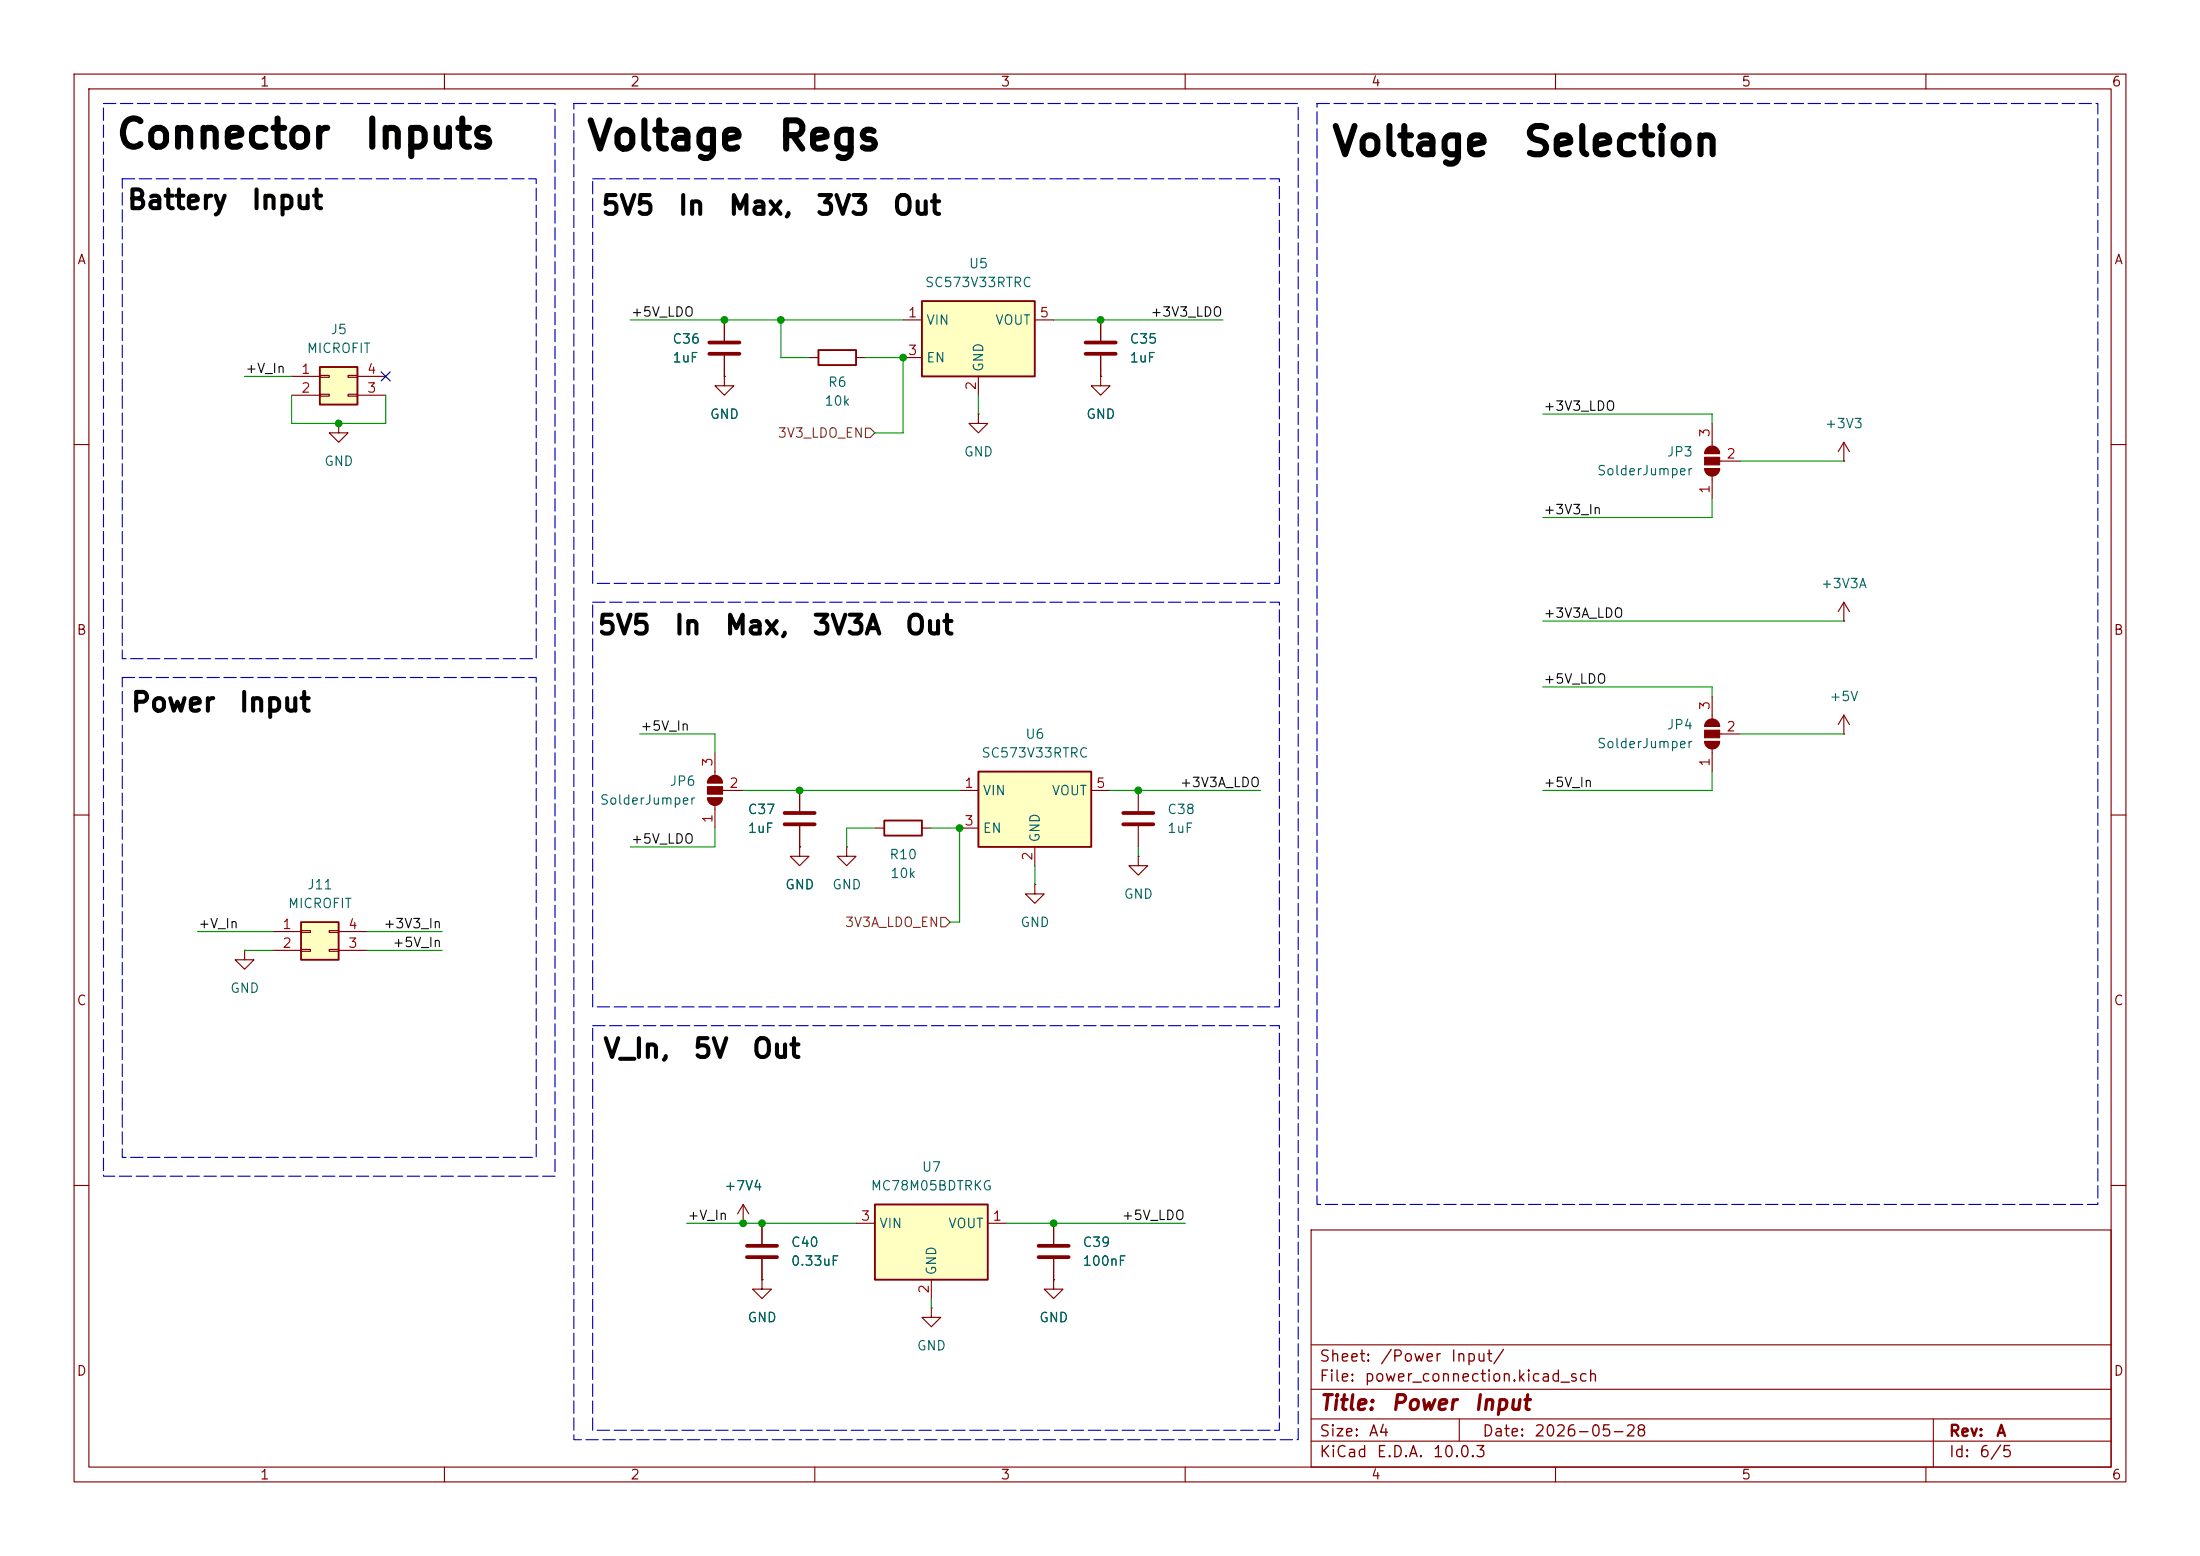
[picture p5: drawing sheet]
<svg xmlns="http://www.w3.org/2000/svg" width="297mm" height="210mm" viewBox="0 0 297 210" stroke-linecap="round" stroke-linejoin="round" font-family="sans-serif">
<g fill="none" stroke="#840000" stroke-width=".15">
<path d="M10 10h277v190h-277zM12 12h273v186h-273zM60 10v2M110 10v2M160 10v2M210 10v2M260 10v2M10 60h2M285 60h2M10 110h2M107.9 106.7v2.8M107.9 111.5v2.8"/>
<path d="M285 110h2M10 160h2M177 166h108v32h-108zM285 160h2M60 198v2M110 198v2M160 198v2M177 194.5h108M177 191.5h108M177 187.5h108M177 181.5h108M197 191.5v3"/>
<path d="M210 198v2M260 198v2M261 191.5v6.5"/>
</g>
<path d="M105.9 109.7h4.1M105.9 111.3h4.1" fill="none" stroke="#840000" stroke-width=".51"/>
<path d="M43.2 49.5h5.1v5.1h-5.1z" fill="#ffffc2"/>
<path d="M43.2 49.5h5.1v5.1h-5.1z" fill="none" stroke="#840000" stroke-width=".25"/>
<path d="M39.4 50.8h3.8M39.4 53.3h3.8M43.2 50.7h1.2v.2h-1.2zM43.2 53.2h1.2v.3h-1.2zM47 53.2h1.3v.3h-1.3zM47 50.7h1.3v.2h-1.3zM48.3 50.8h3.8M48.3 53.3h3.8" fill="none" stroke="#840000" stroke-width=".15"/>
<path d="M124.5 40.6h15.2v10.2h-15.2z" fill="#ffffc2"/>
<path d="M124.5 40.6h15.2v10.2h-15.2z" fill="none" stroke="#840000" stroke-width=".25"/>
<path d="M121.9 43.2h2.6M121.9 48.3h2.6M132.1 50.8v2.5M139.7 43.2h2.5" fill="none" stroke="#840000" stroke-width=".15"/>
<path d="M40.6 124.5h5.1v5h-5.1z" fill="#ffffc2"/>
<path d="M40.6 124.5h5.1v5h-5.1z" fill="none" stroke="#840000" stroke-width=".25"/>
<g fill="none" stroke="#840000" stroke-width=".15">
<path d="M97.8 50.8v1.3h1.3l-1.3 1.2-1.3-1.2h1.3M97.8 50.8h.1M97.8 43.2v2.8M97.8 48v2.8M148.6 50.8v1.3h1.3l-1.3 1.2-1.3-1.2h1.3M148.6 50.8h.1M148.6 43.2v2.8M148.6 48v2.8M231.1 57.2v3M230.1 63.2h2.1M230.1 61.2h2.1M231.1 64.3v3"/>
<path d="M232.2 62.2h2.7M230.1 98h2.1M231.1 94v3M232.2 99.1h2.7M95.5 107.7h2M95.5 105.7h2M96.5 101.6v3M96.5 108.7v3.1M97.5 106.7h2.8M107.9 114.3v1.3h1.3l-1.3 1.2-1.2-1.2h1.2M107.9 114.3h.1M230.1 100.1h2.1"/>
<path d="M231.1 101.1v3M33 128.3v1.2h1.3l-1.3 1.3-1.3-1.3h1.3M33 128.3h.1M36.8 125.7h3.8M36.8 128.3h3.8M40.6 125.6h1.3v.3h-1.3zM40.6 128.1h1.3v.3h-1.3zM44.4 125.6h1.3v.3h-1.3zM44.4 128.1h1.3v.3h-1.3zM45.7 125.7h3.8M45.7 128.3h3.8M100.3 165.1h.1"/>
<path d="M100.3 162.6l-.7 1.2M100.3 162.6l.8 1.2M100.3 162.6v2.5M102.9 172.7v1.3h1.2l-1.2 1.3-1.3-1.3h1.3M102.9 172.7h.1M102.9 165.1v2.8M102.9 169.9v2.8M142.2 172.7v1.3h1.3l-1.3 1.3-1.2-1.3h1.2M142.2 172.7h.1"/>
</g>
<g fill="#840000" stroke="#840000" stroke-width=".15">
<path d="M230.1 63.2h2.1a1.02 1.02 0 0 1-1.1 1.1 1.02 1.02 0 0 1-1-1.1z"/>
<path d="M230.1 61.7h2.1v1h-2.1z"/>
<path d="M230.4 60.5a1.02 1.02 0 0 1 1.1-.2 1.02 1.02 0 0 1 .7 .9h-2.1l.1-.4z"/>
<path d="M95.5 107.7h2a1.02 1.02 0 0 1-1 1 1.02 1.02 0 0 1-1-1z"/>
<path d="M95.5 106.2h2v1h-2z"/>
<path d="M95.8 105a1.02 1.02 0 0 1 1.1-.3 1.02 1.02 0 0 1 .6 1h-2l.1-.5z"/>
<path d="M230.1 100.1h2.1a1.02 1.02 0 0 1-1.1 1 1.02 1.02 0 0 1-1-1z"/>
<path d="M230.1 98.6h2.1v1h-2.1z"/>
<path d="M230.4 97.3a1.02 1.02 0 0 1 1.1-.2 1.02 1.02 0 0 1 .7 .9h-2.1l.1-.4z"/>
</g>
<path d="M95.8 46.2h4M95.8 47.8h4M146.6 46.2h4M146.6 47.8h4M100.8 168.1h4.1M100.8 169.7h4.1" fill="none" stroke="#840000" stroke-width=".51"/>
<path d="M118.1 162.6h15.2v10.1h-15.2z" fill="#ffffc2"/>
<path d="M110.5 47.2h5.1v2.1h-5.1zM119.4 110.7h5.1v2.1h-5.1zM118.1 162.6h15.2v10.1h-15.2z" fill="none" stroke="#840000" stroke-width=".25"/>
<g fill="none" stroke="#840000" stroke-width=".15">
<path d="M109.2 48.3h1.3M115.6 48.3h1.2M248.9 59.7v2.5M248.9 59.7l-.7 1.3M248.9 59.7l.8 1.3M248.9 62.2h.1M248.9 83.8h.1M248.9 99.1h.1M248.9 81.3l-.7 1.3M248.9 81.3l.8 1.3M248.9 81.3v2.5M248.9 96.5v2.6"/>
<path d="M248.9 96.5l-.7 1.3M248.9 96.5l.8 1.3M114.3 114.3v1.3h1.3l-1.3 1.2-1.3-1.2h1.3M114.3 114.3h.1M118.1 111.8h1.3M124.5 111.8h1.2M139.7 119.4v1.3h1.3l-1.3 1.2-1.3-1.2h1.3M139.7 119.4h.1M153.7 115.6v1.2h1.2l-1.2 1.3-1.3-1.3h1.3M153.7 115.6h.1M153.7 106.7v2.8M153.7 111.5v2.8"/>
<path d="M115.6 165.1h2.5M125.7 176.5v1.3h1.3l-1.3 1.3-1.2-1.3h1.2M125.7 176.5h.1M125.7 172.7v2.6M133.3 165.1h2.6M142.2 165.1v2.8M142.2 169.9v2.8"/>
</g>
<path d="M151.6 109.7h4.1M151.6 111.3h4.1M140.2 168.1h4.1M140.2 169.7h4.1" fill="none" stroke="#840000" stroke-width=".51"/>
<path d="M132.1 104.1h15.2v10.2h-15.2z" fill="#ffffc2"/>
<path d="M132.1 104.1h15.2v10.2h-15.2z" fill="none" stroke="#840000" stroke-width=".25"/>
<g fill="none" stroke="#840000" stroke-width=".15">
<path d="M45.7 57.2v1.2h1.3l-1.3 1.3-1.3-1.3h1.3M45.7 57.2h.1M97.8 50.8h.1M97.8 43.2v2.8M97.8 48v2.8M132.1 55.9v1.3h1.2l-1.2 1.2-1.3-1.2h1.3M132.1 55.9h.1M148.6 50.8h.1M148.6 43.2v2.8M148.6 48v2.8M107.9 114.3h.1M107.9 106.7v2.8"/>
<path d="M107.9 111.5v2.8M129.5 106.7h2.6M129.5 111.8h2.6M139.7 114.3v2.5M147.3 106.7h2.6M100.3 165.1h.1M102.9 172.7h.1M102.9 165.1v2.8M102.9 169.9v2.8M142.2 172.7h.1M142.2 165.1v2.8M142.2 169.9v2.8"/>
</g>
<path d="M116.8 57.8h.7l.6 .6-.6 .7h-.7zM127 123.8h.6l.7 .7-.7 .6h-.6z" fill="none" stroke="#725600" stroke-width=".15"/>
<g fill="none" stroke="#009600" stroke-width=".15">
<path d="M33 50.8h6.4M39.4 53.3v3.9h12.7v-3.9M85.1 43.2h36.8M105.4 43.2v5.1h3.8M116.8 48.3h5.1v10.1h-3.8M132.1 53.3v2.6M142.2 43.2h22.9M208.3 55.9h22.8v1.3M231.1 67.3v2.6h-22.8M234.9 62.2h14M86.4 99.1h10.1v2.5M208.3 92.7h22.8v1.3"/>
<path d="M208.3 83.8h40.6M234.9 99.1h14M96.5 111.8v2.5h-11.4M100.3 106.7h29.2M118.1 111.8h-3.8v2.5M125.7 111.8h3.8v12.7h-1.2M139.7 116.8v2.6M149.9 106.7h20.3M153.7 114.3v1.3M231.1 104.1v2.6h-22.8M26.7 125.7h10.1M33 128.3h3.8"/>
<path d="M49.5 125.7h10.2M49.5 128.3h10.2M92.7 165.1h22.9M125.7 175.3v1.2M135.9 165.1h24.1"/>
</g>
<path d="M51.5 50.2l1.2 1.2M52.7 50.2l-1.2 1.2" fill="none" stroke="#000084" stroke-width=".15"/>
<path d="M14 14h60.9v144.8h-60.9zM77.5 14h97.8v180.3h-97.8zM177.8 14h105.4v148.6h-105.4zM16.5 24.1h55.9v64.8h-55.9zM80 24.1h92.7v54.6h-92.7zM16.5 91.4h55.9v64.8h-55.9zM80 81.3h92.7v54.6h-92.7zM80 138.4h92.7v54.6h-92.7z" fill="none" stroke="#0000c2" stroke-width=".15" stroke-dasharray="1.7 .6"/>
<g fill="#009600" stroke="#009600" stroke-width=".14">
<circle cx="97.8" cy="43.2" r=".46"/>
<circle cx="105.4" cy="43.2" r=".46"/>
<circle cx="121.9" cy="48.3" r=".46"/>
<circle cx="153.7" cy="106.7" r=".46"/>
<circle cx="148.6" cy="43.2" r=".46"/>
<circle cx="45.7" cy="57.2" r=".46"/>
<circle cx="102.9" cy="165.1" r=".46"/>
<circle cx="100.3" cy="165.1" r=".46"/>
<circle cx="142.2" cy="165.1" r=".46"/>
<circle cx="129.5" cy="111.8" r=".46"/>
<circle cx="107.9" cy="106.7" r=".46"/>
</g>
<g font-size="3.8">
<text x="15.5" y="21">Connector</text>
<text x="49" y="21">Inputs</text>
<text x="79" y="21.2">Voltage</text>
<text x="104.8" y="21.2">Regs</text>
<text x="179.6" y="22">Voltage</text>
<text x="205.4" y="22">Selection</text>
</g>
<g font-size="2.5">
<text x="17" y="28.9">Battery</text>
<text x="33.8" y="28.9">Input</text>
<text x="81" y="29.6">5V5</text>
<text x="91.4" y="29.6">In</text>
<text x="98.2" y="29.6">Max,</text>
<text x="110" y="29.6">3V3</text>
<text x="120.4" y="29.6">Out</text>
<text x="80.5" y="86.3">5V5</text>
<text x="90.9" y="86.3">In</text>
<text x="97.7" y="86.3">Max,</text>
<text x="109.5" y="86.3">3V3A</text>
<text x="122" y="86.3">Out</text>
<text x="17.5" y="96.7">Power</text>
<text x="32.1" y="96.7">Input</text>
<text x="81.3" y="143.4">V_In,</text>
<text x="93.4" y="143.4">5V</text>
<text x="101.4" y="143.4">Out</text>
</g>
<g font-size="2" fill="#840000">
<text x="178" y="190.8">Title:</text>
<text x="187.7" y="190.8">Power</text>
<text x="198.8" y="190.8">Input</text>
</g>
<g font-size="1.5" fill="#840000">
<text x="178" y="184.2">Sheet:</text>
<text x="186.2" y="184.2">/Power</text>
<text x="195.7" y="184.2">Input/</text>
<text x="178" y="186.9">File:</text>
<text x="184.1" y="186.9">power_connection.kicad_sch</text>
<text x="178" y="197.1">KiCad</text>
<text x="178" y="194.3">Size:</text>
<text x="184.7" y="194.3">A4</text>
<text x="185.7" y="197.1">E.D.A.</text>
<text x="193.3" y="197.1">10.0.3</text>
<text x="200" y="194.3">Date:</text>
<text x="207" y="194.3">2026-05-28</text>
<text x="263" y="194.3">Rev:</text>
<text x="263" y="197.1">Id:</text>
<text x="267.1" y="197.1">6/5</text>
<text x="269.4" y="194.3">A</text>
</g>
<g font-size="1.3" fill="#840000">
<text x="35" y="12">1</text>
<text x="85" y="12">2</text>
<text x="135" y="12">3</text>
<text x="185" y="12">4</text>
<text x="235" y="12">5</text>
<text x="285" y="12">6</text>
<text x="10.3" y="36">A</text>
<text x="285.3" y="36">A</text>
<text x="10.3" y="86">B</text>
<text x="285.3" y="86">B</text>
<text x="10.3" y="136">C</text>
<text x="285.3" y="136">C</text>
<text x="10.3" y="186">D</text>
<text x="285.3" y="186">D</text>
<text x="35" y="200">1</text>
<text x="85" y="200">2</text>
<text x="135" y="200">3</text>
<text x="185" y="200">4</text>
<text x="235" y="200">5</text>
<text x="285" y="200">6</text>
</g>
<g font-size="1.3" fill="#006464">
<text x="124.8" y="39.1">SC573V33RTRC</text>
<text x="130.7" y="36.5">U5</text>
<text x="41.3" y="48">MICROFIT</text>
<text x="44.5" y="45.4">J5</text>
<text x="90.7" y="46.7">C36</text>
<text x="125" y="44.2">VIN</text>
<text x="134.3" y="44.2">VOUT</text>
<text x="152.4" y="46.7">C35</text>
<text x="90.7" y="49.2">1uF</text>
<text x="111.7" y="52.5">R6</text>
<text x="125" y="49.2">EN</text>
<text x="133.1" y="50.3" transform="rotate(-90 133.1 50.3)">GND</text>
<text x="152.4" y="49.2">1uF</text>
<text x="95.8" y="56.9">GND</text>
<text x="111.2" y="55.1">10k</text>
<text x="146.6" y="56.9">GND</text>
<text x="246.3" y="58.1">+3V3</text>
<text x="43.7" y="63.2">GND</text>
<text x="130" y="61.9">GND</text>
<text x="215.5" y="64.5">SolderJumper</text>
<text x="224.9" y="61.9">JP3</text>
<text x="245.7" y="79.7">+3V3A</text>
<text x="246.9" y="95">+5V</text>
<text x="138.3" y="100">U6</text>
<text x="215.5" y="101.3">SolderJumper</text>
<text x="224.9" y="98.8">JP4</text>
<text x="90.3" y="106.4">JP6</text>
<text x="132.4" y="102.6">SC573V33RTRC</text>
<text x="132.6" y="107.7">VIN</text>
<text x="141.9" y="107.7">VOUT</text>
<text x="80.9" y="108.9">SolderJumper</text>
<text x="100.8" y="112.7">1uF</text>
<text x="100.8" y="110.2">C37</text>
<text x="132.6" y="112.7">EN</text>
<text x="140.7" y="113.8" transform="rotate(-90 140.7 113.8)">GND</text>
<text x="157.5" y="112.7">1uF</text>
<text x="157.5" y="110.2">C38</text>
<text x="120" y="116.3">R10</text>
<text x="120.1" y="118.8">10k</text>
<text x="38.8" y="122.9">MICROFIT</text>
<text x="41.4" y="120.4">J11</text>
<text x="105.9" y="120.4">GND</text>
<text x="112.3" y="120.4">GND</text>
<text x="137.7" y="125.4">GND</text>
<text x="151.6" y="121.6">GND</text>
<text x="31" y="134.3">GND</text>
<text x="97.7" y="161">+7V4</text>
<text x="117.5" y="161">MC78M05BDTRKG</text>
<text x="124.4" y="158.5">U7</text>
<text x="118.6" y="166.1">VIN</text>
<text x="127.9" y="166.1">VOUT</text>
<text x="106.7" y="171.2">0.33uF</text>
<text x="106.7" y="168.6">C40</text>
<text x="126.7" y="172.2" transform="rotate(-90 126.7 172.2)">GND</text>
<text x="146.1" y="171.2">100nF</text>
<text x="146.1" y="168.6">C39</text>
<text x="100.8" y="178.8">GND</text>
<text x="140.2" y="178.8">GND</text>
<text x="123.7" y="182.6">GND</text>
</g>
<g font-size="1.3" fill="#0f0f0f">
<text x="85.1" y="43.1">+5V_LDO</text>
<text x="155.2" y="43.1">+3V3_LDO</text>
<text x="33" y="50.7">+V_In</text>
<text x="208.3" y="55.8">+3V3_LDO</text>
<text x="208.3" y="69.7">+3V3_In</text>
<text x="208.3" y="83.7">+3V3A_LDO</text>
<text x="208.3" y="92.6">+5V_LDO</text>
<text x="86.4" y="98.9">+5V_In</text>
<text x="159.2" y="106.6">+3V3A_LDO</text>
<text x="208.3" y="106.6">+5V_In</text>
<text x="85.1" y="114.2">+5V_LDO</text>
<text x="26.7" y="125.6">+V_In</text>
<text x="51.7" y="125.6">+3V3_In</text>
<text x="52.9" y="128.1">+5V_In</text>
<text x="92.7" y="165">+V_In</text>
<text x="151.4" y="165">+5V_LDO</text>
</g>
<g font-size="1.3" fill="#a90000">
<text x="122.5" y="43.2">1</text>
<text x="140.3" y="43.2">5</text>
<text x="40.6" y="50.8">1</text>
<text x="40.6" y="53.3">2</text>
<text x="49.5" y="53.3">3</text>
<text x="49.5" y="50.8">4</text>
<text x="122.5" y="48.2">3</text>
<text x="132.1" y="52.8" transform="rotate(-90 132.1 52.8)">2</text>
<text x="231.1" y="59.1" transform="rotate(-90 231.1 59.1)">3</text>
<text x="233" y="62.2">2</text>
<text x="231.1" y="66.7" transform="rotate(-90 231.1 66.7)">1</text>
<text x="231.1" y="96" transform="rotate(-90 231.1 96)">3</text>
<text x="233" y="99">2</text>
<text x="96.5" y="103.6" transform="rotate(-90 96.5 103.6)">3</text>
<text x="98.4" y="106.7">2</text>
<text x="130.1" y="106.7">1</text>
<text x="147.9" y="106.7">5</text>
<text x="231.1" y="103.6" transform="rotate(-90 231.1 103.6)">1</text>
<text x="96.5" y="111.2" transform="rotate(-90 96.5 111.2)">1</text>
<text x="130.1" y="111.7">3</text>
<text x="139.7" y="116.3" transform="rotate(-90 139.7 116.3)">2</text>
<text x="38" y="125.7">1</text>
<text x="46.9" y="125.7">4</text>
<text x="38" y="128.2">2</text>
<text x="46.9" y="128.2">3</text>
<text x="116.1" y="165.1">3</text>
<text x="133.9" y="165.1">1</text>
<text x="125.7" y="174.7" transform="rotate(-90 125.7 174.7)">2</text>
</g>
<g font-size="1.3" fill="#725600">
<text x="104.9" y="59.4">3V3_LDO_EN</text>
<text x="114" y="125.4">3V3A_LDO_EN</text>
</g>
</svg>
